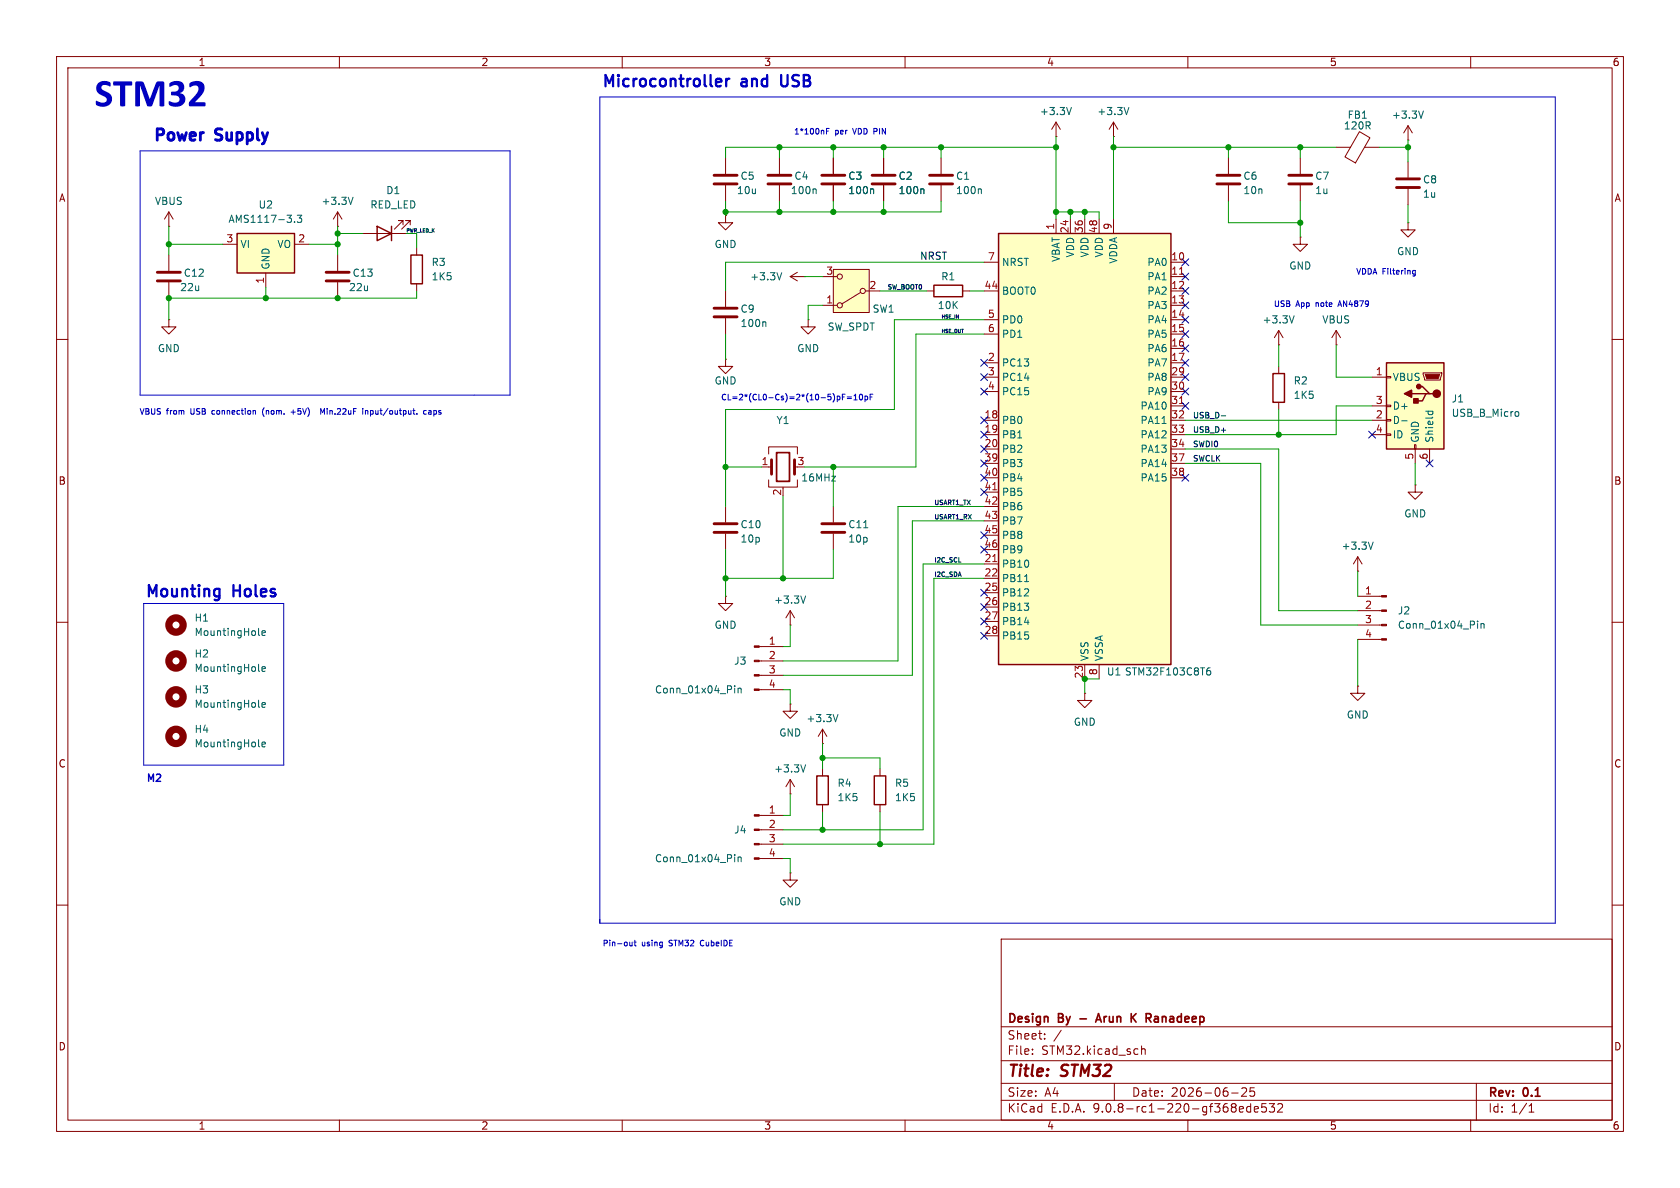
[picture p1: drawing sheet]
<svg xmlns="http://www.w3.org/2000/svg" width="297mm" height="210mm" viewBox="0 0 297 210" stroke-linecap="round" stroke-linejoin="round" font-family="sans-serif">
<g fill="none" stroke="#840000" stroke-width=".18">
<path d="M10 10h277v190h-277zM12 12h273v186h-273zM60 10v2M110 10v2M160 10v2M210 10v2M260 10v2M248.9 39.4v1.2h1.3l-1.3 1.3-1.3-1.3h1.3M248.9 39.4h.1M29.8 45.1v2.8M29.8 49.9v2.8M59.7 45.1v2.8"/>
<path d="M59.7 49.9v2.8M10 60h2M285 60h2M10 110h2M128.3 105.4v1.3h1.2l-1.2 1.3-1.3-1.3h1.3M128.3 105.4h.1M285 110h2M10 160h2M177 166h108v32h-108zM285 160h2M60 198v2M110 198v2"/>
<path d="M160 198v2M177 194.5h108M177 191.5h108M177 187.5h108M177 181.5h108M182.5 186.3v.1M182.5 185.5v.1M184.7 183.6v.1M184.7 182.8v.1M187.6 182.1l-1.3 2M197 191.5v3M201.8 184.9v1.5"/>
<path d="M201.8 185.5l.2-.1 .4 .1 .1 .9M210 198v2M217.7 193.2h1.2M219.2 196.5h.5M219.2 195.7l.4-.1 .2 .4-.7 .1M219.5 192.4l.6-.1 .2 .1 .1 .3-.9 1.1h.9M221.1 195.7l-.4-.1-.3 .3v.4l.1 .2h.6M221.1 195.1v1.5M221.7 192.3h-.7v.7l.2-.1h.5l.1 .3-.1 .5-.2 .1-.5-.1M221.7 196.1l.8-.1-.1-.3-.4-.1-.3 .2 .1 .7h.6M223.8 195.1h-.7l-.1 .7 .2-.1h.5l.2 .3-.1 .5-.2 .1-.6-.1M224.4 195.1h.9l-.5 .6 .4 .1v.7l-.2 .1h-.4l-.2-.1"/>
<path d="M225.9 195.2l.6-.1 .2 .1v.3l-.9 1.1h.9M260 198v2M261 191.5v6.5M270.3 196.6h.9M270.3 195.5l.4-.4v1.5"/>
</g>
<path d="M200.2 179.8l.6 .9M200.8 179.2l-.8 .8M204.6 179.7l-.5 .1M193.7 180.7l.5-1.5 .5 1.5M193.8 180.3h.8M204.1 180.5l.2 .2h.3M204.6 180.1h-.3l-.2 .2" fill="none" stroke="#840000" stroke-width=".3"/>
<path d="M27.8 48.1h4.1M27.8 49.7h4.1M57.7 48.1h4M57.7 49.7h4" fill="none" stroke="#840000" stroke-width=".51"/>
<path d="M41.9 41.3h10.2v7h-10.2z" fill="#ffffc2"/>
<path d="M41.9 41.3h10.2v7h-10.2zM154.6 137.2h2v5h-2z" fill="none" stroke="#840000" stroke-width=".25"/>
<g fill="none" stroke="#840000" stroke-width=".18">
<path d="M29.8 37.5l-.7 1.2M29.8 37.5l.8 1.2M29.8 37.5v2.5M128.3 38.1v1.3h1.2l-1.2 1.2-1.3-1.2h1.3M128.3 38.1h.1M128.3 27.9v2.8M128.3 32.8v2.8M137.8 27.9v2.8M137.8 32.8v2.8M147.3 27.9v2.8M147.3 32.8v2.8M166.4 27.9v2.8"/>
<path d="M166.4 32.8v2.8M186.7 24.1h.1M186.7 21.6l-.8 1.3M186.7 21.6l.8 1.3M186.7 21.6v2.5M196.8 24.1h.1M196.8 21.6l-.7 1.3M196.8 21.6l.8 1.3M196.8 21.6v2.5M217.2 27.9v2.8M217.2 32.8v2.8M229.9 27.9v2.8"/>
<path d="M229.9 32.8v2.8M236.2 26h2.6M240.3 23.3l1.9 1.1-2.6 4.4-1.8-1.1zM241.2 26h2.6M248.9 24.8h.1M248.9 22.2l-.7 1.3M248.9 22.2l.8 1.3M248.9 22.2v2.6M29.8 56.5v1.3h1.3l-1.3 1.3-1.2-1.3h1.2M29.8 56.5h.1M29.8 40h.1M39.4 43.2h2.5"/>
<path d="M47 48.3v2.5M52.1 43.2h2.5M128.3 51.4v2.8M128.3 56.3v2.8M139.7 48.9l1.3 .8M139.7 48.9h2.5M141 48.1l-1.3 .8M142.2 48.9h.1M142.9 56.5v1.3h1.2l-1.2 1.3-1.3-1.3h1.3M142.9 56.5h.1M229.9 41.9v1.3h1.2l-1.2 1.3-1.3-1.3h1.3M229.9 41.9h.1"/>
<path d="M128.3 63.5v1.3h1.2l-1.2 1.2-1.3-1.2h1.3M128.3 63.5h.1M128.3 89.5v2.8M128.3 94.4v2.8M134.6 82.6h1.8M135.9 80.3v-1.3h5.1v1.3M135.9 84.8v1.3h5.1v-1.3M138.4 86.1v.3M147.3 89.5v2.8M147.3 94.4v2.8M145.4 131.4h.1M145.4 128.9l-.7 1.3"/>
<path d="M145.4 128.9l.8 1.3M145.4 128.9v2.5M155.6 135.9v1.3M191.8 122.6v1.2h1.2l-1.2 1.3-1.3-1.3h1.3M191.8 122.6h.1M240 121.3v1.3h1.3l-1.3 1.2-1.2-1.2h1.2M240 121.3h.1M134.2 144.1h4.2M134.2 146.7h4.2M134.2 149.2h4.2M134.2 151.8h4.2M155.6 142.2v1.3"/>
</g>
<g fill="none" stroke="#006464" stroke-width=".18">
<path d="M189.4 19l-.4 1.3M199.6 19l-.5 1.3M251.6 19.6l-.4 1.3M52.1 39.2v.1M52.6 38h.7l-.4 .5 .4 .1v.6l-.2 .1-.5-.1M144.1 33.4l.2 .2v.6M154.3 33.4l.1 .2v.6M173.3 33.4l.2 .2v.6M135.2 56.9l.2 .2v.6M138.2 48.2l-.4 1.3M152.7 93.3h.7M45.7 112.2l.2 .1"/>
<path d="M46.3 111.9l.6-.1v-.2l-.4-.1-.2 .2 .1 .6h.5M148.1 126.3l-.4 1.3M129.9 151.1v.1M129.9 151.5v.8M130.5 151.5v.8M130.5 151.6l.2-.1 .3 .1v.7"/>
</g>
<g fill="#840000" stroke="#840000" stroke-width=".18">
<path d="M133.3 144h.9v.3h-.9z"/>
<path d="M133.3 146.6h.9v.2h-.9z"/>
<path d="M133.3 149.1h.9v.3h-.9z"/>
<path d="M133.3 151.6h.9v.3h-.9z"/>
</g>
<g fill="none" stroke="#840000" stroke-width=".51">
<path d="M126.2 31h4.1M126.2 32.5h4.1M135.8 31h4M135.8 32.5h4M145.3 31h4.1M145.3 32.5h4.1M164.3 31h4.1M164.3 32.5h4.1M215.1 31h4.1M215.1 32.5h4.1M227.8 31h4.1M227.8 32.5h4.1"/>
<path d="M126.2 54.5h4.1M126.2 56h4.1M126.2 92.6h4.1M126.2 94.1h4.1M136.4 81.3v2.5M140.5 81.3v2.5M145.3 92.6h4.1M145.3 94.1h4.1"/>
</g>
<circle cx="31.1" cy="110.5" r="1.27" fill="none" stroke="#840000" stroke-width="1.3"/>
<path d="M137.3 80h2.3v5.1h-2.3z" fill="none" stroke="#840000" stroke-width=".3"/>
<path d="M147.3 47.6h6.4v7.6h-6.4z" fill="#ffffc2"/>
<g fill="none" stroke="#840000" stroke-width=".18">
<path d="M156.2 27.9v2.8M156.2 32.8v2.8M248.9 28.6v2.8M248.9 33.4v2.8M145.4 54h2.6M145.4 48.9h2.6M147.3 47.6h6.4v7.6h-6.4zM152.1 51.7l-3.3 2M153 51.4h2.6M240 105.4h4.2M240 108h4.2M240 110.5h4.2"/>
<path d="M240 113h4.2"/>
<circle cx="148.5" cy="48.9" r=".46"/>
<circle cx="148.5" cy="54" r=".46"/>
<circle cx="152.5" cy="51.4" r=".46"/>
</g>
<path d="M154.2 31h4M154.2 32.5h4M246.9 31.6h4.1M246.9 33.1h4.1" fill="none" stroke="#840000" stroke-width=".51"/>
<path d="M163.2 33.4l.1 .2v.6M261.2 109.8v.1M261.2 110.2v.9M261.8 110.2v.9M261.8 110.3l.2-.1 .3 .1 .1 .8" fill="none" stroke="#006464" stroke-width=".18"/>
<g fill="#840000" stroke="#840000" stroke-width=".18">
<path d="M244.2 105.3h.9v.2h-.9z"/>
<path d="M244.2 107.8h.9v.3h-.9z"/>
<path d="M244.2 110.4h.9v.2h-.9z"/>
<path d="M244.2 112.9h.9v.3h-.9z"/>
</g>
<path d="M245.1 64.1h10.2v15.3h-10.2z" fill="#ffffc2"/>
<path d="M165.1 50.4h5.1v2.1h-5.1zM245.1 64.1h10.2v15.3h-10.2zM249.6 69.6h2.5M250.8 68.3h.7l1.2 1.3h.7M252.7 69.6h-.6l-.6 1.3h-1.3M144.4 137.2h2v5h-2z" fill="none" stroke="#840000" stroke-width=".25"/>
<g fill="none" stroke="#840000" stroke-width=".18">
<path d="M163.8 51.4h1.3M170.2 51.4h1.2M236.2 58.4l-.7 1.3M236.2 58.4l.8 1.3M236.2 58.4v2.6M236.2 61h.1M242.6 66.7h2.5M242.6 71.8h2.5M242.6 74.3h2.5M242.6 76.8h2.5M245.1 66.5h.8v.3h-.8zM245.1 71.6h.8v.3h-.8z"/>
<path d="M245.1 74.2h.8v.2h-.8zM245.1 76.7h.8v.3h-.8zM250.1 78.6h.2v.8h-.2zM250.2 79.4v2.5M251.6 65.9h3.3v.3l-.3 1h-2.8zM252.7 79.4v2.5M240 98.4l-.7 1.3M240 98.4l.8 1.3M240 98.4v2.6M250.2 85.7v1.3h1.3l-1.3 1.3-1.3-1.3h1.3M250.2 85.7h.1M240 101h.1"/>
<path d="M145.4 135.9v1.3M145.4 142.2v1.3"/>
</g>
<path d="M252 66.2h2.5l-.2 .7h-2.1z" fill="#840000" stroke="#840000" stroke-width=".18"/>
<g fill="#840000" stroke="#840000" stroke-width=".25">
<path d="M249.9 70.5h.8v.7h-.8z"/>
<path d="M248.3 69.6l1.3-.6v1.2z"/>
<circle cx="254" cy="69.6" r=".63"/>
<circle cx="250.8" cy="68.3" r=".38"/>
</g>
<path d="M247.8 74.4h1M252 72.7h1.3M252.5 72.7v.4M253.2 72.7l.1 .4M268.1 72.8h.3l.1 .2-.1 .5-.3 .1M242.8 95.8l-.5 1.3" fill="none" stroke="#006464" stroke-width=".18"/>
<path d="M176.5 41.3h30.5v76.2h-30.5z" fill="#ffffc2"/>
<path d="M66.7 40l2.5 1.3-2.5 1.2zM69.2 40v2.5M72.6 45.1h2.1v5.1h-2.1zM176.5 41.3h30.5v76.2h-30.5zM225 66h2.1v5.1h-2.1z" fill="none" stroke="#840000" stroke-width=".25"/>
<g fill="none" stroke="#840000" stroke-width=".18">
<path d="M59.7 37.5l-.8 1.2M59.7 37.5l.8 1.2M59.7 37.5v2.5M71.2 39.8v-.8h-.7h.7l-1.5 1.5M72.5 39.8v-.8h-.7h.7l-1.5 1.5M147.3 27.9v2.8M147.3 32.8v2.8M156.2 27.9v2.8M156.2 32.8v2.8M186.7 38.7v2.6M189.2 38.7v2.6M191.8 38.7v2.6"/>
<path d="M194.3 38.7v2.6M196.8 38.7v2.6M59.7 40h.1M64.1 41.3h7.7M73.7 43.8v1.3M73.7 50.2v1.2M174 46.4h2.5M174 51.4h2.5M174 56.5h2.5M174 59.1h2.5M207 46.4h2.5M207 51.4h2.5"/>
<path d="M207 56.5h2.5M207 59.1h2.5M207 48.9h2.5M207 54h2.5M226.1 58.4v2.6M226.1 58.4l-.8 1.3M226.1 58.4l.7 1.3M174 64.1h2.5M174 66.7h2.5M174 69.2h2.5M174 74.3h2.5M174 76.8h2.5"/>
<path d="M174 79.4h2.5M207 64.1h2.5M207 66.7h2.5M207 69.2h2.5M207 74.3h2.5M207 76.8h2.5M207 79.4h2.5M207 61.6h2.5M207 71.8h2.5M226.1 61h.1M226.1 64.8v1.2M226.1 71.1v1.3"/>
<path d="M174 81.9h2.5M174 84.5h2.5M174 87h2.5M174 89.5h2.5M174 92.1h2.5M174 94.6h2.5M174 97.2h2.5M174 99.7h2.5M207 81.9h2.5M207 84.5h2.5M134.2 114.3h4.2M134.2 116.8h4.2"/>
<path d="M134.2 119.4h4.2M139.7 110.5h.1M139.7 108v2.5M139.7 108l-.8 1.2M139.7 108l.8 1.2M174 102.2h2.5M174 104.8h2.5M174 107.3h2.5M174 109.9h2.5M174 112.4h2.5M191.8 117.5v2.5M194.3 117.5v2.5"/>
<path d="M134.2 121.9h4.2M139.7 124.5v1.2h1.3l-1.3 1.3-1.3-1.3h1.3M139.7 124.5h.1M139.7 137.8l-.8 1.3M139.7 137.8l.8 1.3M139.7 137.8v2.5M139.7 154.3v1.3h1.3l-1.3 1.2-1.3-1.2h1.3M139.7 154.3h.1M139.7 140.3h.1"/>
</g>
<path d="M208.5 48.5h.7M208.5 71.3h.7M175.5 86.6h.7M175.5 99.3h.7" fill="none" stroke="#a90000" stroke-width=".18"/>
<g fill="none" stroke="#006464" stroke-width=".18">
<path d="M62.4 34.9l-.4 1.2M154.3 33.4l.1 .2v.6M163.2 33.4l.1 .2v.6M228.8 55.8l-.4 1.3M205.4 74.9h.8M45.7 118.5l.2 .2M46.3 118.3l.6-.2v-.2l-.4-.1-.2 .2 .1 .6h.5M142.4 105.4l-.4 1.2M181.1 102.8h.8M213.3 118.8l.3-.3h.2l.2 .3v.3l-.2 .2h-.4l-.1-.2M213.9 118.1h-.3l-.3 .5M45.7 124.9l.2 .1"/>
<path d="M45.7 131.8l.2 .2M46.3 124.6l.6-.1v-.2l-.4-.1-.2 .2 .1 .6h.5M46.3 131.6l.6-.1v-.3h-.4l-.2 .2 .1 .6h.5M129.9 121.2v.2M129.9 121.7v.8M130.5 121.7v.8M130.5 121.8l.2-.1h.3v.8M142.4 135.2l-.4 1.3"/>
</g>
<g fill="none" stroke="#840000" stroke-width="1.3">
<circle cx="31.1" cy="116.8" r="1.27"/>
<circle cx="31.1" cy="123.2" r="1.27"/>
<circle cx="31.1" cy="130.2" r="1.27"/>
</g>
<g fill="#840000" stroke="#840000" stroke-width=".18">
<path d="M133.3 114.2h.9v.2h-.9z"/>
<path d="M133.3 116.7h.9v.3h-.9z"/>
<path d="M133.3 119.3h.9v.2h-.9z"/>
<path d="M133.3 121.8h.9v.2h-.9z"/>
</g>
<path d="M215.9 73.5h.8" fill="none" stroke="#0f0f0f" stroke-width=".18"/>
<g fill="none" stroke="#0000c2" stroke-width=".18">
<path d="M106 17.1h169v146.1h-169zM24.8 26.7h65.4v43.2h-65.4zM146.1 23.2h.3M146.6 22.7h-.5v1M236.8 53.2l-.3 1M249.7 48.3l.2 .2 .3-.1M250.2 47.8v.8l-.2 .2h-.2M250.2 47.8h-.3l-.2 .2M37.5 72.7v.4M45 72.6l.2 .1v.5M46.7 72.1a1.15 1.15 0 0 0 0 1.5M51.5 72.8h.7"/>
<path d="M51.8 72.5v.7M56.7 73.2v-1l.3 .7 .4-.7v1M64.6 72.6v.6M64.6 72.7l.4-.1v.6M75.4 72.6h-.3l-.2 .2 .1 .4h.4M75.8 72.6h.4v.6M76.2 72.8l-.5 .2 .2 .2h.3M148.9 70.2h.4M149.4 69.7h-.5v1M149.8 70.2h.7M149.8 70.5h.7M151 70.7h.5"/>
<path d="M151 70l.3-.3v1M152.1 69.7h.1a.53 .53 0 0 1 .3 .5 .53 .53 0 0 1-.3 .5 .66 .66 0 0 1-.1-1zM152.9 70.1l.3-.1 .2 .2-.1 .4h-.4M152.9 70v1M153.8 70.2h.4M154.3 69.7h-.5v1M25.4 106.7h24.8v28.6h-24.8zM111.3 166.5l.1 .7 .4-.1M111.8 166.5v.7M112.1 166.5h.4M112.2 166.2v.9l.3 .1M123.8 166.4v.6"/>
</g>
<g fill="none" stroke="#009600" stroke-width=".18">
<path d="M128.3 35.6v2.5M137.8 26v1.9M137.8 35.6v1.9M147.3 26v1.9M147.3 35.6v1.9M156.2 26v1.9M156.2 35.6v1.9M166.4 35.6v1.9h-38.1M166.4 26v1.9M186.7 37.5h7.6v1.2M186.7 26h-58.4v1.9M186.7 24.1v14.6"/>
<path d="M189.2 37.5v1.2M191.8 37.5v1.2M196.8 24.1v14.6M196.8 26h39.4M217.2 26v1.9M217.2 35.6v3.8h12.7M229.9 26v1.9M229.9 35.6v6.3M243.8 26h5.1M248.9 24.8v3.8M248.9 36.2v3.2M29.8 43.2h9.6"/>
<path d="M29.8 40v5.1M47 50.8v1.9M54.6 43.2h5.1M59.7 40v5.1M59.7 41.3h4.4M71.8 41.3h1.9v2.5M73.7 51.4v1.3h-43.9v3.8M128.3 59.1v4.4M142.2 48.9h3.2M145.4 54h-2.5v2.5M155.6 51.4h8.2M171.4 51.4h2.6"/>
<path d="M174 46.4h-45.7v5M174 56.5h-15.9v15.9h-29.8v17.1M174 59.1h-12.1v23.5h-19.7M209.5 79.4h16.6v28.6h13.9M209.5 74.3h33.1M226.1 61v3.8M226.1 72.4v4.4M236.2 61v5.7h6.4M242.6 71.8h-6.4v5h-26.7M128.3 97.2v8.2M128.3 82.6h6.3M138.4 87.6v14.6"/>
<path d="M147.3 82.6v6.9M147.3 97.2v5h-19M174 89.5h-15.3v27.3h-20.3M174 99.7h-10.8v47h-24.8M174 92.1h-12.7v27.3h-22.9M209.5 81.9h13.4v28.6h17.1M250.2 81.9v3.8M139.7 110.5v3.8h-1.3M174 102.2h-8.9v47h-26.7M240 101v4.4M240 113v8.3M138.4 121.9h1.3v2.6"/>
<path d="M145.4 134h10.2v1.9M145.4 131.4v4.5M194.3 120h-2.5v2.6M138.4 151.8h1.3v2.5M139.7 140.3v3.8h-1.3M145.4 143.5v3.2M155.6 143.5v5.7"/>
</g>
<g fill="none" stroke="#000084" stroke-width=".18">
<path d="M208.9 48.3l1.3 1.2M208.9 45.7l1.3 1.3M208.9 50.8l1.3 1.2M208.9 53.4l1.3 1.2M208.9 55.9l1.3 1.2M208.9 58.4l1.3 1.3M210.2 48.3l-1.3 1.2M210.2 45.7l-1.3 1.3M210.2 50.8l-1.3 1.2M210.2 53.4l-1.3 1.2M210.2 55.9l-1.3 1.2M210.2 58.4l-1.3 1.3"/>
<path d="M173.4 73.7l1.2 1.2M173.4 78.8l1.2 1.2M173.4 76.2l1.2 1.2M173.4 68.6l1.2 1.2M173.4 63.5l1.2 1.2M173.4 66.1l1.2 1.2M174.6 73.7l-1.2 1.2M174.6 78.8l-1.2 1.2M174.6 76.2l-1.2 1.2M174.6 68.6l-1.2 1.2M174.6 63.5l-1.2 1.2M174.6 66.1l-1.2 1.2"/>
<path d="M208.9 71.1l1.3 1.3M208.9 63.5l1.3 1.2M208.9 66.1l1.3 1.2M208.9 68.6l1.3 1.2M208.9 61l1.3 1.2M210.2 71.1l-1.3 1.3M210.2 68.6l-1.3 1.2M210.2 63.5l-1.3 1.2M210.2 66.1l-1.3 1.2M210.2 61l-1.3 1.2M242 76.2l1.2 1.2M243.2 76.2l-1.2 1.2"/>
<path d="M173.4 83.8l1.2 1.3M173.4 96.5l1.2 1.3M173.4 94l1.2 1.2M173.4 86.4l1.2 1.2M173.4 81.3l1.2 1.2M174.6 83.8l-1.2 1.3M174.6 96.5l-1.2 1.3M174.6 81.3l-1.2 1.2M174.6 86.4l-1.2 1.2M174.6 94l-1.2 1.2M208.9 83.8l1.3 1.3M210.2 83.8l-1.3 1.3"/>
<path d="M252.1 81.3l1.2 1.2M253.3 81.3l-1.2 1.2M173.4 109.2l1.2 1.3M173.4 106.7l1.2 1.2M173.4 111.8l1.2 1.2M173.4 104.2l1.2 1.2M174.6 109.2l-1.2 1.3M174.6 106.7l-1.2 1.2M174.6 111.8l-1.2 1.2M174.6 104.2l-1.2 1.2"/>
</g>
<path d="M127.2 13.9l.2 .1 .1 .4-.9 .2M127.4 15.2l-.2 .1M128.4 13.9v1.4M129 13.9a.51 .51 0 0 0-.6 .4M38.6 104.1l.2 .1M38.8 104.1l-.1 1.8M38.8 105.3l-.2 .1" fill="none" stroke="#0000c2" stroke-width=".4"/>
<g fill="#009600" stroke="#009600" stroke-width=".18">
<circle cx="248.9" cy="26" r=".46"/>
<circle cx="226.1" cy="76.8" r=".46"/>
<circle cx="229.9" cy="26" r=".46"/>
<circle cx="217.2" cy="26" r=".46"/>
<circle cx="229.9" cy="39.4" r=".46"/>
<circle cx="191.8" cy="120" r=".46"/>
<circle cx="189.2" cy="37.5" r=".46"/>
<circle cx="128.3" cy="102.2" r=".46"/>
<circle cx="128.3" cy="82.6" r=".46"/>
<circle cx="147.3" cy="82.6" r=".46"/>
<circle cx="128.3" cy="37.5" r=".46"/>
<circle cx="147.3" cy="37.5" r=".46"/>
<circle cx="155.6" cy="149.2" r=".46"/>
<circle cx="147.3" cy="26" r=".46"/>
<circle cx="137.8" cy="37.5" r=".46"/>
<circle cx="137.8" cy="26" r=".46"/>
<circle cx="156.2" cy="26" r=".46"/>
<circle cx="156.2" cy="37.5" r=".46"/>
<circle cx="186.7" cy="26" r=".46"/>
<circle cx="191.8" cy="37.5" r=".46"/>
<circle cx="196.8" cy="26" r=".46"/>
<circle cx="166.4" cy="26" r=".46"/>
<circle cx="186.7" cy="37.5" r=".46"/>
<circle cx="29.8" cy="43.2" r=".46"/>
<circle cx="59.7" cy="41.3" r=".46"/>
<circle cx="59.7" cy="52.7" r=".46"/>
<circle cx="59.7" cy="43.2" r=".46"/>
<circle cx="47" cy="52.7" r=".46"/>
<circle cx="29.8" cy="52.7" r=".46"/>
<circle cx="145.4" cy="134" r=".46"/>
<circle cx="145.4" cy="146.7" r=".46"/>
<circle cx="138.4" cy="102.2" r=".46"/>
</g>
<text font-size="7" fill="#0000c2" x="16.7" y="20.2">STM32</text>
<g font-size="2.8" fill="#0000c2">
<text x="106.2" y="16">Microcontroller</text>
<text x="131.1" y="16">and</text>
<text x="138.8" y="16">USB</text>
<text x="26.8" y="25.6">Power</text>
<text x="38.3" y="25.6">Supply</text>
<text x="25.4" y="106.1">Mounting</text>
<text x="41.2" y="106.1">Holes</text>
</g>
<g font-size="2.8" fill="#840000">
<text x="178" y="190.9">Title:</text>
<text x="187.7" y="190.9">STM32</text>
</g>
<g font-size="2.1" fill="#840000">
<text x="178" y="184">Sheet:</text>
<text x="178" y="181.2">Design</text>
<text x="187.2" y="181.2">By</text>
<text x="191.6" y="181.2">-</text>
<text x="195.2" y="181.2">Arun</text>
<text x="201.8" y="181.2">K</text>
<text x="205.1" y="181.2">Ranadeep</text>
<text x="178" y="186.7">File:</text>
<text x="184.1" y="186.7">STM32.kicad_sch</text>
<text x="178" y="196.9">KiCad</text>
<text x="178" y="194.1">Size:</text>
<text x="184.7" y="194.1">A4</text>
<text x="185.7" y="196.9">E.D.A.</text>
<text x="193.3" y="196.9">9.0.8-rc1-220-gf368ede532</text>
<text x="200" y="194.1">Date:</text>
<text x="207" y="194.1">2026-06-25</text>
<text x="263" y="194.3">Rev:</text>
<text x="263" y="196.9">Id:</text>
<text x="267.1" y="196.9">1/1</text>
<text x="269.4" y="194.3">0.1</text>
</g>
<g font-size="1.8" fill="#840000">
<text x="35" y="11.9">1</text>
<text x="85" y="11.9">2</text>
<text x="135" y="11.9">3</text>
<text x="185" y="11.9">4</text>
<text x="235" y="11.9">5</text>
<text x="285" y="11.9">6</text>
<text x="10.3" y="35.9">A</text>
<text x="285.3" y="35.9">A</text>
<text x="10.3" y="85.9">B</text>
<text x="285.3" y="85.9">B</text>
<text x="10.3" y="135.9">C</text>
<text x="285.3" y="135.9">C</text>
<text x="10.3" y="185.9">D</text>
<text x="285.3" y="185.9">D</text>
<text x="35" y="199.9">1</text>
<text x="85" y="199.9">2</text>
<text x="135" y="199.9">3</text>
<text x="185" y="199.9">4</text>
<text x="235" y="199.9">5</text>
<text x="285" y="199.9">6</text>
</g>
<g font-size="1.8" fill="#006464">
<text x="183.7" y="20.5">+3.3V</text>
<text x="193.9" y="20.5">+3.3V</text>
<text x="237.5" y="23.1">120R</text>
<text x="238.1" y="21.2">FB1</text>
<text x="246" y="21.2">+3.3V</text>
<text x="68.2" y="34.5">D1</text>
<text x="130.2" y="34.5">10u</text>
<text x="130.8" y="32">C5</text>
<text x="139.7" y="34.5">100n</text>
<text x="140.3" y="32">C4</text>
<text x="149.9" y="32">C3</text>
<text x="149.9" y="34.5">100n</text>
<text x="158.8" y="32">C2</text>
<text x="158.8" y="34.5">100n</text>
<text x="168.9" y="32">C1</text>
<text x="168.9" y="34.5">100n</text>
<text x="219.7" y="32">C6</text>
<text x="219.7" y="34.5">10n</text>
<text x="232.4" y="32">C7</text>
<text x="232.4" y="34.5">1u</text>
<text x="251.5" y="32.6">C8</text>
<text x="251.5" y="35.2">1u</text>
<text x="27.3" y="36.4">VBUS</text>
<text x="40.3" y="39.6">AMS1117-3.3</text>
<text x="45.6" y="37.1">U2</text>
<text x="56.7" y="36.4">+3.3V</text>
<text x="65.4" y="37.1">RED_LED</text>
<text x="42.4" y="44">VI</text>
<text x="47.9" y="47.8" transform="rotate(-90 47.9 47.8)">GND</text>
<text x="48.9" y="44">VO</text>
<text x="76.2" y="47.2">R3</text>
<text x="126.2" y="44">GND</text>
<text x="177" y="47.2">NRST</text>
<text x="187.6" y="46.4" transform="rotate(-90 187.6 46.4)">VBAT</text>
<text x="190.1" y="45.6" transform="rotate(-90 190.1 45.6)">VDD</text>
<text x="192.6" y="45.6" transform="rotate(-90 192.6 45.6)">VDD</text>
<text x="195.2" y="45.6" transform="rotate(-90 195.2 45.6)">VDD</text>
<text x="197.7" y="46.7" transform="rotate(-90 197.7 46.7)">VDDA</text>
<text x="202.7" y="47.2">PA0</text>
<text x="227.8" y="47.9">GND</text>
<text x="246.9" y="45.3">GND</text>
<text x="31.8" y="51.7">22u</text>
<text x="32.4" y="49.1">C12</text>
<text x="61.6" y="51.7">22u</text>
<text x="62.2" y="49.1">C13</text>
<text x="76.2" y="49.8">1K5</text>
<text x="132.5" y="49.8">+3.3V</text>
<text x="166.3" y="49.8">R1</text>
<text x="177" y="52.3">BOOT0</text>
<text x="202.7" y="49.8">PA1</text>
<text x="202.7" y="52.3">PA2</text>
<text x="130.8" y="55.5">C9</text>
<text x="130.8" y="58">100n</text>
<text x="146.2" y="58.6">SW_SPDT</text>
<text x="154.2" y="55.5">SW1</text>
<text x="165.7" y="54.8">10K</text>
<text x="177" y="57.4">PD0</text>
<text x="177" y="59.9">PD1</text>
<text x="202.7" y="54.8">PA3</text>
<text x="202.7" y="57.4">PA4</text>
<text x="202.7" y="59.9">PA5</text>
<text x="223.1" y="57.4">+3.3V</text>
<text x="233.7" y="57.4">VBUS</text>
<text x="27.8" y="62.5">GND</text>
<text x="140.8" y="62.5">GND</text>
<text x="177" y="65">PC13</text>
<text x="202.7" y="62.5">PA6</text>
<text x="202.7" y="65">PA7</text>
<text x="126.2" y="68.2">GND</text>
<text x="177" y="67.5">PC14</text>
<text x="177" y="70.1">PC15</text>
<text x="202.7" y="67.5">PA8</text>
<text x="202.7" y="70.1">PA9</text>
<text x="228.6" y="68.2">R2</text>
<text x="228.6" y="70.7">1K5</text>
<text x="246.1" y="67.5">VBUS</text>
<text x="256.5" y="71.3">J1</text>
<text x="137.2" y="75.2">Y1</text>
<text x="177" y="75.2">PB0</text>
<text x="177" y="77.7">PB1</text>
<text x="201.5" y="72.6">PA10</text>
<text x="201.5" y="75.2">PA11</text>
<text x="201.5" y="77.7">PA12</text>
<text x="246.1" y="72.6">D+</text>
<text x="246.1" y="75.2">D-</text>
<text x="246.1" y="77.7">ID</text>
<text x="256.5" y="73.9">USB_B_Micro</text>
<text x="177" y="80.2">PB2</text>
<text x="177" y="82.8">PB3</text>
<text x="201.5" y="80.2">PA13</text>
<text x="201.5" y="82.8">PA14</text>
<text x="251.1" y="78.4" transform="rotate(-90 251.1 78.4)">GND</text>
<text x="253.6" y="78.4" transform="rotate(-90 253.6 78.4)">Shield</text>
<text x="141.6" y="85.3">16MHz</text>
<text x="177" y="85.3">PB4</text>
<text x="177" y="87.9">PB5</text>
<text x="201.5" y="85.3">PA15</text>
<text x="130.8" y="93.6">C10</text>
<text x="149.9" y="93.6">C11</text>
<text x="177" y="90.4">PB6</text>
<text x="177" y="92.9">PB7</text>
<text x="177" y="95.5">PB8</text>
<text x="248.2" y="91.7">GND</text>
<text x="130.8" y="96.1">10p</text>
<text x="149.9" y="96.1">10p</text>
<text x="177" y="98">PB9</text>
<text x="177" y="100.6">PB10</text>
<text x="237.1" y="97.4">+3.3V</text>
<text x="136.8" y="106.9">+3.3V</text>
<text x="177" y="103.1">PB11</text>
<text x="177" y="105.6">PB12</text>
<text x="34.3" y="110.1">H1</text>
<text x="34.3" y="112.6">MountingHole</text>
<text x="126.2" y="111.4">GND</text>
<text x="177" y="108.2">PB13</text>
<text x="177" y="110.7">PB14</text>
<text x="177" y="113.3">PB15</text>
<text x="247" y="108.8">J2</text>
<text x="247" y="111.4">Conn_01x04_Pin</text>
<text x="34.3" y="116.4">H2</text>
<text x="34.3" y="119">MountingHole</text>
<text x="129.7" y="117.7">J3</text>
<text x="192.6" y="117" transform="rotate(-90 192.6 117)">VSS</text>
<text x="195.2" y="117" transform="rotate(-90 195.2 117)">VSSA</text>
<text x="195.6" y="119.6">U1 STM32F103C8T6</text>
<text x="34.3" y="122.8">H3</text>
<text x="34.3" y="125.3">MountingHole</text>
<text x="115.7" y="122.8">Conn_01x04_Pin</text>
<text x="34.3" y="129.8">H4</text>
<text x="137.7" y="130.4">GND</text>
<text x="142.5" y="127.9">+3.3V</text>
<text x="189.7" y="128.5">GND</text>
<text x="238" y="127.2">GND</text>
<text x="34.3" y="132.3">MountingHole</text>
<text x="136.8" y="136.8">+3.3V</text>
<text x="148" y="139.3">R4</text>
<text x="148" y="141.8">1K5</text>
<text x="158.1" y="139.3">R5</text>
<text x="158.1" y="141.8">1K5</text>
<text x="129.7" y="147.5">J4</text>
<text x="115.7" y="152.6">Conn_01x04_Pin</text>
<text x="137.7" y="160.2">GND</text>
</g>
<g font-size="1.8" fill="#a90000">
<text x="186.4" y="40.7" transform="rotate(-90 186.4 40.7)">1</text>
<text x="189" y="41.3" transform="rotate(-90 189 41.3)">24</text>
<text x="191.5" y="41.3" transform="rotate(-90 191.5 41.3)">36</text>
<text x="194.1" y="41.3" transform="rotate(-90 194.1 41.3)">48</text>
<text x="196.6" y="40.7" transform="rotate(-90 196.6 40.7)">9</text>
<text x="39.9" y="42.9">3</text>
<text x="52.6" y="42.9">2</text>
<text x="174.6" y="46.1">7</text>
<text x="207" y="46.1">10</text>
<text x="46.7" y="50.2" transform="rotate(-90 46.7 50.2)">1</text>
<text x="146" y="53.7">1</text>
<text x="146" y="48.6">3</text>
<text x="153.6" y="51.2">2</text>
<text x="173.9" y="51.2">44</text>
<text x="207" y="48.6">11</text>
<text x="207" y="51.2">12</text>
<text x="207" y="53.7">13</text>
<text x="174.6" y="56.3">5</text>
<text x="174.6" y="58.8">6</text>
<text x="207" y="56.3">14</text>
<text x="207" y="58.8">15</text>
<text x="174.6" y="63.9">2</text>
<text x="207" y="61.3">16</text>
<text x="207" y="63.9">17</text>
<text x="174.6" y="66.4">3</text>
<text x="174.6" y="69">4</text>
<text x="207" y="66.4">29</text>
<text x="207" y="69">30</text>
<text x="207" y="71.5">31</text>
<text x="243.1" y="66.4">1</text>
<text x="243.1" y="71.5">3</text>
<text x="173.9" y="74">18</text>
<text x="173.9" y="76.6">19</text>
<text x="207" y="74">32</text>
<text x="207" y="76.6">33</text>
<text x="243.1" y="74">2</text>
<text x="243.1" y="76.6">4</text>
<text x="134.5" y="82.3">1</text>
<text x="140.9" y="82.3">3</text>
<text x="173.9" y="79.1">20</text>
<text x="173.9" y="81.7">39</text>
<text x="207" y="79.1">34</text>
<text x="207" y="81.7">37</text>
<text x="249.9" y="81.4" transform="rotate(-90 249.9 81.4)">5</text>
<text x="252.5" y="81.4" transform="rotate(-90 252.5 81.4)">6</text>
<text x="138.2" y="87.7" transform="rotate(-90 138.2 87.7)">2</text>
<text x="173.9" y="84.2">40</text>
<text x="173.9" y="86.7">41</text>
<text x="173.9" y="89.3">42</text>
<text x="207" y="84.2">38</text>
<text x="173.9" y="91.8">43</text>
<text x="173.9" y="94.4">45</text>
<text x="173.9" y="96.9">46</text>
<text x="173.9" y="99.4">21</text>
<text x="173.9" y="102">22</text>
<text x="173.9" y="104.5">25</text>
<text x="173.9" y="107.1">26</text>
<text x="241.2" y="105.2">1</text>
<text x="241.2" y="107.7">2</text>
<text x="173.9" y="109.6">27</text>
<text x="173.9" y="112.1">28</text>
<text x="241.2" y="110.2">3</text>
<text x="241.2" y="112.8">4</text>
<text x="135.8" y="114">1</text>
<text x="135.8" y="116.6">2</text>
<text x="135.8" y="119.1">3</text>
<text x="194.1" y="119.5" transform="rotate(-90 194.1 119.5)">8</text>
<text x="135.8" y="121.7">4</text>
<text x="191.5" y="120.1" transform="rotate(-90 191.5 120.1)">23</text>
<text x="135.8" y="143.9">1</text>
<text x="135.8" y="146.4">2</text>
<text x="135.8" y="149">3</text>
<text x="135.8" y="151.5">4</text>
</g>
<text font-size="1.8" fill="#0f0f0f" x="162.6" y="46">NRST</text>
<text font-size="1.8" fill="#0000c2" x="25.7" y="138.6">M2</text>
<g font-size="1.4" fill="#0000c2">
<text x="140.3" y="24">1*100nF</text>
<text x="147.6" y="24">per</text>
<text x="151" y="24">VDD PIN</text>
<text x="239.6" y="48.7">VDDA Filtering</text>
<text x="225.1" y="54.5">USB</text>
<text x="229.1" y="54.5">App</text>
<text x="232.8" y="54.5">note</text>
<text x="237.1" y="54.5">AN4879</text>
<text x="127.4" y="71">CL=2*(CL0-Cs)=2*(10-5)pF=10pF</text>
<text x="24.6" y="73.5">VBUS</text>
<text x="29.4" y="73.5">from</text>
<text x="33.9" y="73.5">USB</text>
<text x="37.9" y="73.5">connection</text>
<text x="47.1" y="73.5">(nom.</text>
<text x="52.4" y="73.5">+5V)</text>
<text x="58.1" y="73.5">Min.22uF</text>
<text x="65.8" y="73.5">input/output.</text>
<text x="76.9" y="73.5">caps</text>
<text x="106.4" y="167.5">Pin-out</text>
<text x="113.5" y="167.5">using</text>
<text x="118.5" y="167.5">STM32</text>
<text x="124.3" y="167.5">CubeIDE</text>
</g>
<g font-size="1.4" fill="#0f0f0f">
<text x="210.8" y="76.6">USB_D+</text>
<text x="210.8" y="74">USB_D-</text>
<text x="210.8" y="79.1">SWDI0</text>
<text x="210.8" y="81.6">SWCLK</text>
</g>
<g font-size="1.1" fill="#0f0f0f">
<text x="156.8" y="51.2">SW_BOOT0</text>
<text x="165.1" y="89.3">USART1_TX</text>
<text x="165.1" y="91.9">USART1_RX</text>
<text x="165.1" y="99.5">I2C_SCL</text>
<text x="165.1" y="102">I2C_SDA</text>
</g>
<g font-size=".8" fill="#0f0f0f">
<text x="71.8" y="41.1">PWR_LED_K</text>
<text x="166.4" y="56.4">HSE_IN</text>
<text x="166.4" y="58.9">HSE_OUT</text>
</g>
</svg>
